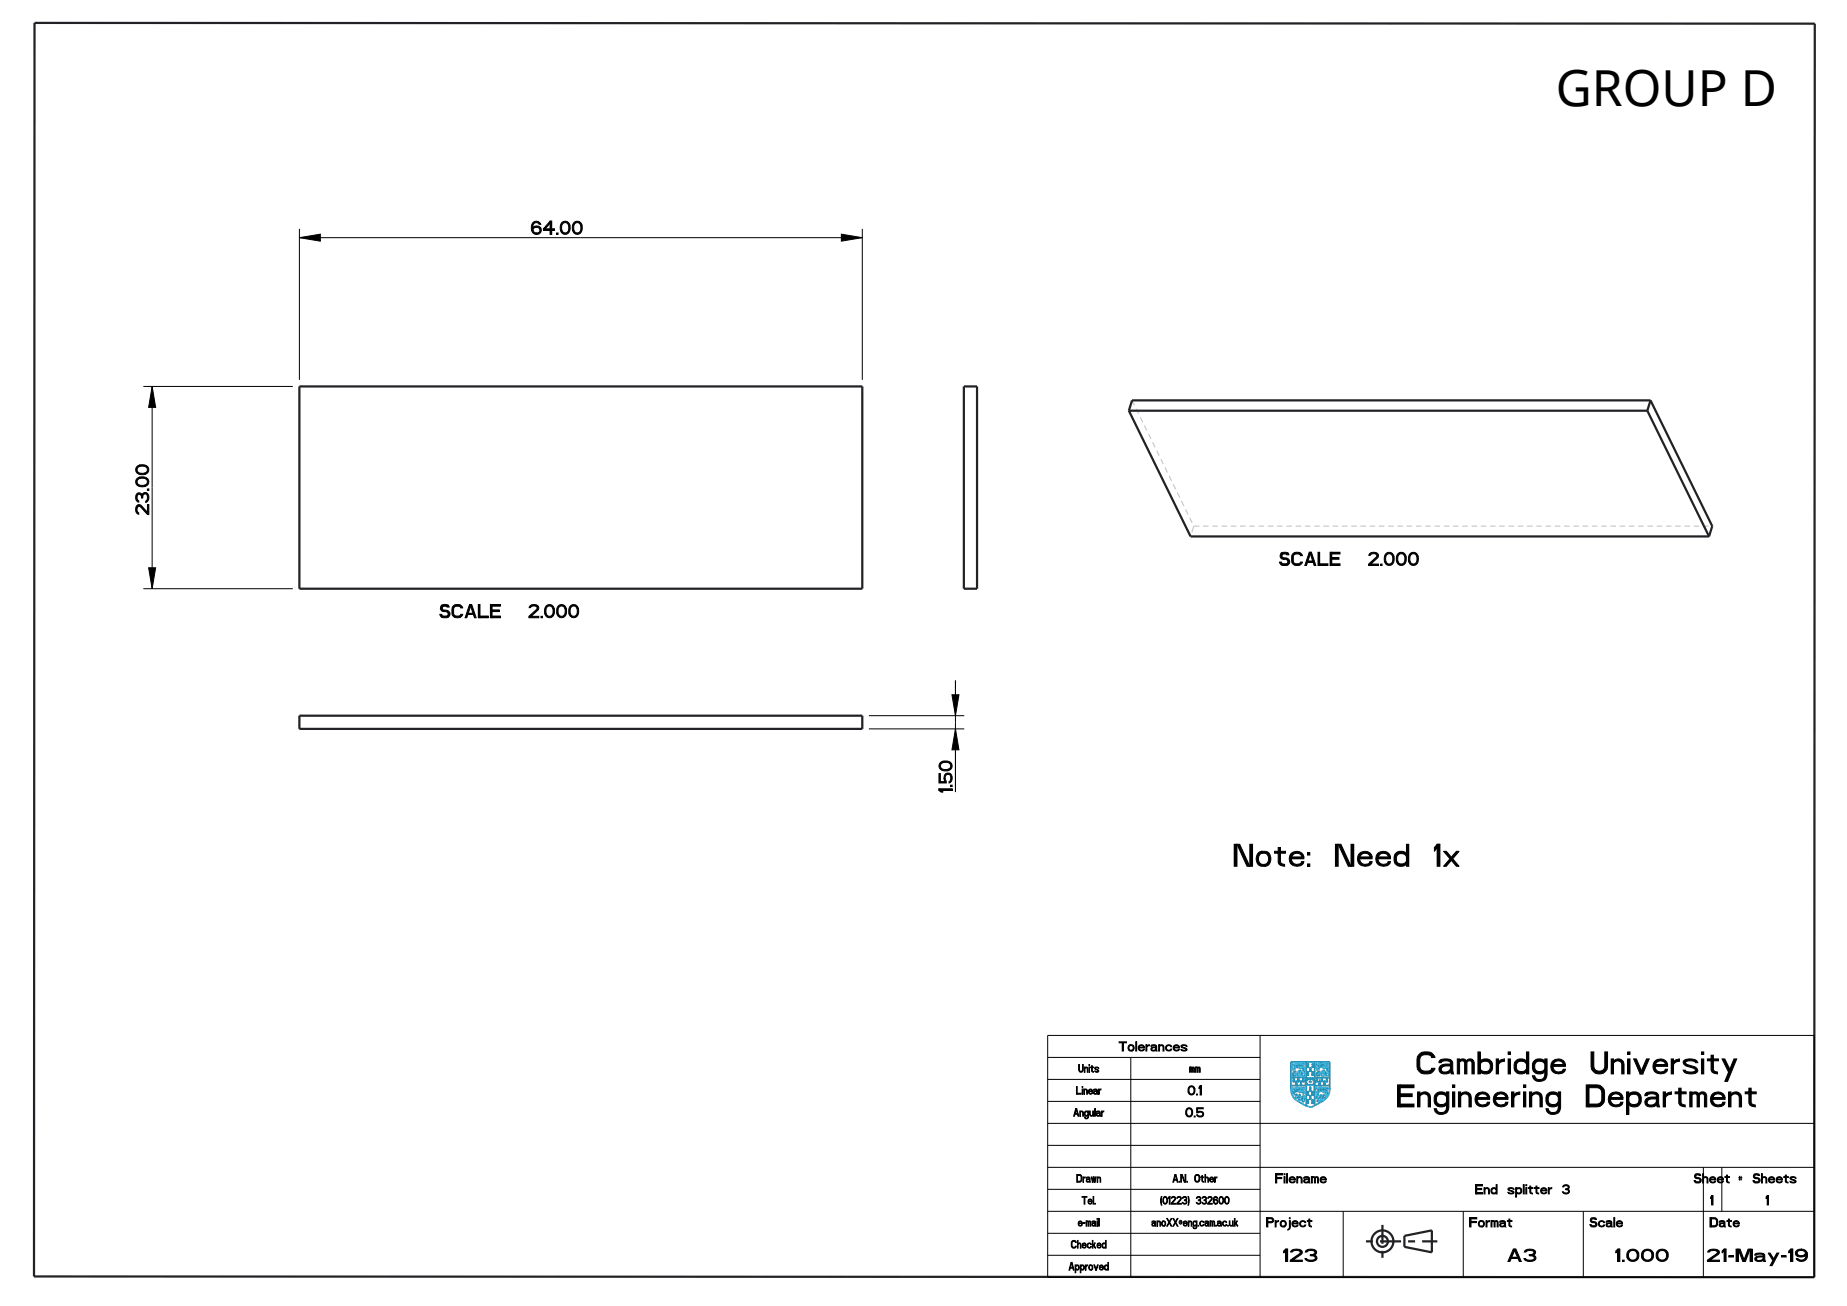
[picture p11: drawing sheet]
<svg xmlns="http://www.w3.org/2000/svg" width="420mm" height="297mm" viewBox="0 0 420 297" stroke-linecap="round" stroke-linejoin="round" font-family="sans-serif">
<path d="M310.6 282.3h16.2M314.4 286v-7.4" fill="none" stroke="#222226" stroke-width=".51" stroke-dasharray="1.6 1.6 4.8 1.6" stroke-linecap="butt"/>
<g fill="none" stroke="#222226" stroke-width=".51">
<path d="M7.9 5.2l404.8 .2-.1 285.1-404.9-.2zM68.1 87.9h128v46h-128zM219.2 87.9h3v46h-3zM256.7 93.4l14 28.6h117.9M256.7 93.4h117.9M374.6 93.4l14 28.6M375.3 91.1h-117.9l-.7 2.3M375.3 91.1l14.1 28.5-.8 2.4M375.3 91.1l-.7 2.3M68.1 162.8h128v3h-128zM319.4 281.1l6.2-1.3v5l-6.2-1.3z"/>
<circle cx="314.4" cy="282.3" r="1.25"/>
<circle cx="314.4" cy="282.3" r="2.5"/>
</g>
<g fill="none" stroke="#09c" stroke-width=".38">
<path d="M293.5 246.9h3.5v4.6M293.7 242.4v.1M293.7 242.5h.1M293.7 242.5l.5 1.3M293.8 242.4h-.1M293.9 242v-.1l.2 .2M293.9 242v.3l-.1 .1M293.9 242h.1M293.9 244.2h.1M293.9 244.1h.1M293.9 244.1v.1M293.9 244.7h.1"/>
<path d="M293.9 247.5l-.1 .3 .4 1 .2 .2 .3-.2 .3 .2-.1 .2-.3-.1v.5l.4 .1 .6-.9 .1 .9h-.4l-.1 .4a.56 .56 0 0 0 .7-.1 .56 .56 0 0 0 .1-.7l.3 .4-.3 .6h.2l.1 .3 .2-.3a1.04 1.04 0 0 0-.1-1.3M293.9 247.4v.1M293.9 244.6h.1M293.9 244.6v.1M293.9 244.5v.1M293.9 244.5h.1M293.9 245.9h.5h-.4M294 244.1h-.1M294 244.4l-.1 .1M294 244.1h.2M294 244h.1M294 244v.1"/>
<path d="M294 244.2l.1 .1M294 244.2h.1M294 247.4h-.1M294 247.4h.1M294 244.4h.1M294 244.7h.1M294 247.4l.2 .2M294.1 244.3h.1M294.1 244.3l-.1 .1M294.1 245.7h.2M294.1 244h.1M294.1 244.7h-.1"/>
<path d="M294.1 244.7h.1M294.1 242.1h.1M294.1 242.1l.1 .2M294.2 244l.1 .1M294.2 244.1h.1M294.2 244.6l-.2 .1M294.2 245.2v.9M294.2 247.6h.1M294.2 244.6h.1M294.2 247.6l.1 .2M294.2 243.8h.1M294.2 244.6l-.1 .1"/>
<path d="M294.2 242.3l.1 .1M294.3 243h.1M294.3 244.1h.1M294.3 242.4h.1M294.3 243l.2 .2M294.3 244.6h-.1M294.3 245.7h-.2M294.3 247.8h.1M294.3 242.4v.1M294.3 247.8v.1M294.3 242.8v.2M294.3 244.6h.1"/>
<path d="M294.3 244.5v.1M294.3 242.5h.1M294.3 242.8h.1M294.3 244.5l.1 .1M294.3 244.5h.1M294.3 247.9h.1M294.4 244.6h.1M294.4 242.5v.2M294.4 242.7l-.1 .1M294.4 243.8h-.1M294.4 242.7h.1M294.4 244.6v.1"/>
<path d="M294.4 247.9v.2M294.4 245.8h-.4M294.4 244.1h-.1M294.4 247.6v.2a.38 .38 0 0 1 0 .7v-.3M294.4 248.1v.1M294.4 247.6h.1M294.4 244.7h.1M294.5 247.5l-.1 .1M294.5 243.7l-.2 .1M294.5 244.7h.1M294.5 244l-.2 .1M294.5 243.2h.1"/>
<path d="M294.5 244h.1M294.5 243.6v.1M294.5 247.5h.1M294.5 246.6h.5h-.5M294.6 244.6v.1M294.6 244.7h-.1M294.6 244.6h-.1M294.6 244.6h.1M294.6 243.6h-.1M294.6 242l-.3 .2 .3 .4-.1 .6M294.6 241.9h.1M294.6 244.5v.1"/>
<path d="M294.6 243.6h.1M294.6 244.5h.1M294.6 241.9v.1M294.6 244.4v.1M294.6 241.8l.1 .1M294.6 241.8v.1M294.6 246.5h.3M294.6 244.4h.1M294.6 243.5l.1 .1M294.7 243.6l-.2 .4M294.7 244.3l-.1 .1M294.7 242.2l.2 .2z"/>
<path d="M294.7 242.2h.1M294.7 244.3h.1M294.7 247.3l-.2 .2M294.7 247.6l.2 .2zM294.7 247.6h.1M294.8 245.9v.9M294.8 247.3h-.1M294.8 241.8l.3 .1M294.8 241.8h.1M294.8 244.2l-.1 .1M294.8 247.3h.1M294.8 242.5h.2v.3h-.2z"/>
<path d="M294.8 247.3h.3M294.8 244.1v.1M294.8 248l.3-.1-.1 .4h-.1zM294.9 246.4h-.2M294.9 244.1h-.1M294.9 244.1h.1M295 246.5h-.4M295 244.6h.1M295 242.2l.1-.1-.1 .3zM295 245.9h.5h-.5M295 247.7l.1-.1-.1 .3zM295 244.3h.1"/>
<path d="M295 244.2h.1M295 244.2v.1M295.1 244.2h.2M295.1 244.2h-.1M295.1 241.9h.1M295.1 247.3h.1M295.1 244.3h.1M295.1 244.3l-.1 .3M295.1 245.7h.3M295.2 241.9h.1M295.2 245.7h.2M295.2 241.9l.2 .5"/>
<path d="M295.2 247.6h-.1M295.2 247.3l.2 .2M295.2 245.2v.9M295.2 243.6l-.3 .5M295.3 245.2v.9M295.3 243.6h-.1M295.3 244.2h.1M295.3 242.4l-.1 .2 .2 .3 .7 .1M295.3 245.7h-.1M295.4 242.4h-.1M295.4 247.5h.1M295.4 247.9l-.1 .1a.81 .81 0 0 0 1 .5h.1"/>
<path d="M295.4 244.2h.1M295.4 247.8v.1M295.4 247.5v.1M295.4 244.2v.1M295.4 247.6v.2M295.4 244.3h.1M295.4 245.8h-.3M295.5 243.6h.1M295.5 247.6l.1 .4 .8 .4M295.5 242a.95 .95 0 0 0 .9 1M295.5 243.6l.1 .4M295.5 242h.1"/>
<path d="M295.5 243.5v.1M295.6 244v.1M295.6 243.5h-.1M295.6 244.1l-.1 .2M295.6 246.6l.5-.1-.5 .1M295.6 243.4l-.3 .2M295.6 243.4h.1M295.6 243.4v.1M295.6 246.5h.4h-.4M295.7 246.4h.3M295.7 243.4v.1M295.7 242.2l.6 .3"/>
<path d="M295.7 243.5h.1M295.7 242.2h.1M295.7 242.1v.1M295.7 246.4h.2M295.8 242.1h-.1M295.8 243.5v.1M295.8 247.6v.2l.3 .1a.58 .58 0 0 1 .6 .8M295.8 247.6h.1M295.8 247.6l.6 .2M295.8 245.8v1M295.9 243.8l.1 .2M295.9 243.7v.1"/>
<path d="M295.9 243.7h.1M295.9 243.7l.3 .2M295.9 246.3l-.1 .1M295.9 244.2l-.2 .4a.22 .22 0 0 1-.2 .2 .22 .22 0 0 1-.3-.2h-.2M296 244.2h-.1M296 244v.1M296 244.1v.1M296 244.1h.1M296 244.2l.1 .2M296 244.2h.1M296.1 244.4h.1M296.1 244.4v.3"/>
<path d="M296.1 243h.1M296.1 244.7h.1M296.1 244.2h-.1M296.1 245.9h.5M296.2 245.9h.4M296.2 244.2h.1M296.2 244.2h-.1M296.2 243.9h.1M296.2 243.9l.2 .2-.1 .1M296.2 243h.1M296.2 245.7h.3M296.3 245.7h.2"/>
<path d="M296.3 248.8v.1M296.3 248.9h.1M296.3 244.7h-.1M296.3 242.5h.1M296.3 248.9l.1 .1M296.4 244.7h-.1M296.4 242.5l.2 .2M296.4 248.7l-.1 .1M296.4 248.7h.1M296.4 248.4h.1M296.4 244.6v.1M296.4 245.2v.9"/>
<path d="M296.4 244.6h.1M296.4 248.4l.1 .1M296.4 244.6l.2 .1M296.4 248.7h.2M296.4 248.5h.1M296.4 243h.1M296.5 245.7h-.2M296.5 243h-.2M296.5 247.7l-.1 .1M296.5 241.8h.1M296.5 241.8l-.2 .1-.4-.1-.4 .2M296.5 247.2v.2a.71 .71 0 0 0-1 .2"/>
<path d="M296.5 243.7h.1M296.6 247.2l.1 .3-.2 .2M296.6 247.2h-.1M296.6 241.8a.39 .39 0 0 1-.2 .5 .39 .39 0 0 1-.6-.2M296.6 244.7h.1M296.6 242.7h.1M296.6 245.8h-.4M296.6 247.3h.1M296.6 242.7l.1 .4M296.6 243.7h.1M296.6 243.5v.1M296.6 243.5h.1"/>
<path d="M296.6 243.6v.1M296.6 243.6l.1 .1M296.7 243.7v.9l-.1 .1M296.7 243.5l-.1 .1M296.7 248.7h-.1M296.7 243.2l-.5 .1 .3 .4M296.7 243.1v.1M296.9 245.2h2.1v1.5h-2.1zM297 245.4h.2M297 245.5v1.1M297 241.5v3.5h-3.5M297.1 245.7h.2"/>
<path d="M297.1 245.7h.1M297.1 246.4h.2M297.2 246.4h-.1M297.2 250.8h.4l-.4 .1M297.2 246.4h.1M297.2 244.4l.4 .1-.4-.1M297.2 242.7l.5-.1-.5 .1M297.2 248.9l.5 .1-.5-.1M297.2 246.3l.1 .1M297.2 245.1v.4h.3v-.4h-.2M297.2 246.3v.1M297.3 250.7h.3"/>
<path d="M297.3 244.3h.3M297.3 250.7h.2M297.3 244.3h.2M297.3 242.5h.3M297.3 248.8h.3M297.3 245.7h.1M297.3 242.6h.3M297.3 246.4h.1M297.4 243.7v1M297.4 250.1v1M297.4 248.2l.1 .9M297.5 242.9l-.1-1v1"/>
<path d="M297.5 241.9v1M297.5 248.2v1M297.5 245.4h.3M297.5 250.6h-.2M297.5 244.2h-.2M297.5 242.4h-.1M297.5 248.7h-.1M297.6 250.8h-.4M297.6 244.3l-.4 .1M297.6 242.6h-.3M297.6 248.8h-.3M297.7 246h.5a.27 .27 0 0 1-.2 .2 .27 .27 0 0 1-.3-.2z"/>
<path d="M297.7 249.9l.5-.1-.5 .1M297.7 247.9l.5 .1h-.5M297.7 243.6l.5-.1-.5 .1M297.8 249.7h.3M297.8 247.8h.3M297.8 247.9h.3M297.8 243.4h.3M297.8 245.1h.3v.4h-.3v-.4M297.9 249.7h.1M297.9 243.4h.2M297.9 247.2v1M297.9 249.1v1"/>
<path d="M297.9 251.8v.1M298 251.8h-.1M298 251.8h.1M298 242.8l-.1 1M298 247.7h-.1M298 249.6h-.1M298.1 243.3h-.2M298.1 251.8h-.1M298.1 245.4h.3M298.1 249.8h-.3M298.1 247.9h-.3M298.1 247.9h-.4"/>
<path d="M298.2 243.5h-.4M298.2 248.9l.5 .1-.5-.1M298.2 250.8h.5h-.5M298.3 242.7l.4-.1-.4 .1M298.3 244.4h.4h-.4M298.3 250.7h.3M298.3 248.8h.3M298.4 244.3h.2M298.4 250.6h.2M298.4 242.5h.3M298.4 245.1h.2v.4h-.2v-.4M298.4 242.6h.2"/>
<path d="M298.4 242.4h.2l-.2 .1M298.5 248.2v.9M298.5 250.1v.9M298.5 243.7v1M298.5 248.2v1M298.5 242.9v-1v1M298.5 241.9v1M298.5 250.6h-.1M298.5 248.7h-.1M298.6 246.4l.1 .1M298.6 244.2h-.2M298.6 246.4h.2"/>
<path d="M298.6 246.4h.1M298.6 245.7l.1 .1M298.6 245.7h.1M298.6 245.3h.3M298.7 250.7l-.4 .1h.4M298.7 248.9h-.4M298.7 248.8h-.4M298.7 244.3l-.4 .1M298.7 242.6h-.4M298.7 244.4h-.5M298.7 245.7h.1M298.7 245.7h-.1"/>
<path d="M298.8 246.4l-.1 .1M298.8 245.7h.1M298.8 245.7l-.1 .1M298.9 245.5v1.1M298.9 251.4a5.2 5.2 0 0 0 3.3-2.7l.2-7.2h-8.9v6.1a3.5 3.5 0 0 0 2.4 3.3l2 1M298.9 251.4l-.8 .4M298.9 241.5v3.5h3.5M299.1 247.9h.1M299.1 247.8v.1M299.1 247.9l.4 1 .3-.1 .1 .2-.1 .3h-.6l.2 .2-.2 .3h.5l.7-.9-.1 .8-.2 .1a.55 .55 0 0 0-.5 .8l.1-.1a1.3 1.3 0 0 0 1.1-.7l-.1-.4 .2-.5 .3 .2-.4 .3 .3 .4 .9-1.4-1-.7h1v-.3l-.2 .1a.51 .51 0 0 0-.8-.1 .51 .51 0 0 0 .1 .8l.5 .4-.7-.2M299.1 247.8h.1M299.2 247.4l.3 .1"/>
<path d="M299.2 247.4l.1 .3-.2 .1M299.2 247.4h.1M299.2 242.3l.5 1.5M299.2 242.3l.1 .1M299.2 245.9h.5h-.5M299.3 244.1h.1M299.3 244v.1M299.3 245.7h.3M299.3 244.1l.1 .1M299.3 244.7h.1M299.4 244.5h.1M299.4 244.6l-.1 .1"/>
<path d="M299.4 244.6h.1M299.4 244.1v.1M299.4 244.6v.1M299.4 244.5v.1M299.4 244h-.1M299.4 244.4v.1M299.4 244.7h.1M299.4 245.7h.2M299.4 244l-.1 .1M299.4 244.4h.1M299.4 244.2h.1M299.5 244.6l-.1 .1"/>
<path d="M299.5 247.5h.1M299.5 244.2h.1M299.5 245.2v.9M299.5 244.3l-.1 .1M299.5 244h.1M299.5 244h-.1M299.5 244.6h.1M299.5 244.2v.1M299.5 244.3h.1M299.5 247.5l.1 .2M299.6 244.6h-.1M299.6 245.7h-.2"/>
<path d="M299.6 242v.1M299.6 242l-.3-.1v.5M299.6 244h.1M299.6 248.4h.1M299.6 247.7v.1M299.6 242.1l.2 .3M299.6 244.6h.1M299.6 248.4l.2 .2M299.6 247.8h.1M299.6 247.8l.1 .1M299.6 248.2v.2M299.7 247.9v.2"/>
<path d="M299.7 248.2h-.1M299.7 245.8h-.4M299.7 244.6h-.1M299.7 243h.1M299.7 244h.1M299.7 244.5v.1M299.7 243v.1M299.7 244.5h.1M299.7 247.5l.2 .5-.1 .6M299.7 248.1v.1M299.7 248.1h.1M299.7 243.1l.1 .1"/>
<path d="M299.7 247.5h.1M299.8 244.4v.1M299.8 244.4l-.1 .1M299.8 244.5v.1M299.8 244.5h-.1M299.8 244.5h.1M299.8 243.7l-.1 .1M299.8 242.7l-.1 .3M299.8 242.4v.1M299.8 242.5v.2M299.8 242.7h.1M299.8 243.2h.1"/>
<path d="M299.8 244.6h.1M299.8 244.6l.1 .1M299.8 248.6h.1M299.8 246.5l.5 .1M299.9 242l-.1 .1a.91 .91 0 0 1 0 1.1M299.9 244h-.1M299.9 244.7h.1M299.9 244h.1M299.9 242h.1M299.9 247.3h.1M299.9 247.4l-.2 .1M299.9 246.4h.3"/>
<path d="M299.9 247.3v.1M299.9 244.6v.1M299.9 244.6h.1M300 247.2l.1 .1M300 247.2l-.1 .1M300 244.5l-.1 .1M300 243.5l-.2 .2M300 244.5h.1M300 243.5h.1M300 244.4v.1M300 244.4h.1M300.1 244.4h-.1"/>
<path d="M300.1 247.6l.1 .2zM300.1 247.6h.1M300.1 243.5h-.1M300.1 245.8v1M300.1 244.3v.1M300.1 243.5l-.2 .5M300.1 247.2l.4 .1M300.1 242.1l.2 .2-.2-.2M300.1 247.2h.1M300.1 242.1h.1M300.2 247.9h.2l-.1 .3h-.1zM300.2 246.3h-.2"/>
<path d="M300.2 241.8l-.3 .2M300.2 241.8h.4M300.2 241.8h.1M300.2 242.5l.3-.1-.1 .3-.1 .1zM300.3 246.5h-.4M300.3 244l-.2 .3M300.3 244h.1M300.3 247.6l.2-.1-.2 .3zM300.4 245.8h.4M300.4 242.2l.2-.1-.2 .3zM300.5 245.7h.2M300.5 245.8h.2"/>
<path d="M300.5 244.2v.1M300.5 244.1v.1M300.5 244.1h.1M300.5 247.3h.1M300.5 244.4l-.1 .1 .1 .2 .5-.1M300.5 244.3v.1M300.5 247.3l.2 .5M300.5 244.3h.1M300.6 245.1v1M300.6 241.8h.1M300.6 241.8l.1 .2M300.7 243.6l-.4 .4"/>
<path d="M300.7 247.8l-.1 .2 .2 .4M300.7 245.6h-.2M300.7 243.5v.1M300.7 247.8h.1M300.7 244.1h.1M300.7 244.1h-.2M300.7 242h.1M300.8 242h.1M300.8 242.4l-.1 .1a.75 .75 0 0 0 .9 .5M300.8 244.1v.1M300.8 242.3v.1M300.8 242v.1"/>
<path d="M300.8 245.8h-.4M300.8 242.1h.1M300.8 244.2h.1M300.8 245.8l-.4 .1M300.8 242.2v.1M300.9 248.4h-.1M300.9 242.1v.1M300.9 242.2l.1 .3 .9 .5M300.9 244.2h.1M300.9 243.5v.1M300.9 243.6l.1 .4M300.9 243.6h.1"/>
<path d="M300.9 243.5h.1M300.9 246.6l.5-.1-.5 .1M301 244.2h-.1M301 246.5h.4h-.4M301 244h.1M301 243.4l-.1 .1M301 244.2h.1M301 244v.1M301 244.1v.1M301 243.4h.1M301 244.6h.1M301 246.4h.3"/>
<path d="M301.1 243.4h-.1M301.1 243.4l-.4 .1M301.1 243.4h.1M301.1 246.4h.2M301.2 245.8v1M301.2 242.1l.2 .2M301.2 243.4h.1M301.2 242.1h.1M301.2 243.4v.1M301.2 243.5h.1M301.3 246.3l-.2 .1M301.3 243.7v.1"/>
<path d="M301.3 243.7l.1 .1M301.3 243.7h.1M301.3 243.8h.1M301.3 243.8l.1 .3M301.4 244.2l-.4 .4M301.4 244.2h.1M301.4 243.8h.1M301.4 242.3h.1M301.4 244.3v.1M301.4 244.1v.1M301.4 244.4h.1M301.4 243.8l.4 .2v.2"/>
<path d="M301.4 244.1h.1M301.4 242.3l.1 .1a.62 .62 0 0 1 .6 .7M301.4 244.2v.1M301.5 244.2h-.1M301.5 245.9h.4h-.4M301.5 244.4h.1M301.5 244.4h-.1M301.5 244.5l.1 .2 .2-.1M301.5 244.4v.1M301.6 245.7h.3M301.6 243h.1M301.6 244.1l-.1 .1"/>
<path d="M301.6 244.1l.1 .1M301.6 245.7h.2M301.7 243h.1M301.7 244.2h.1M301.7 243.3h.1M301.7 243.3v.1M301.7 243.2v.1M301.7 243.4l.3 .2M301.7 243.2h.1M301.7 245.2v.9M301.8 244.2h-.1M301.8 245.7h-.2"/>
<path d="M301.8 244.6h.1M301.8 243h.1M301.9 244.6h-.1M301.9 244.6h.2M301.9 245.8h-.4M301.9 241.7l-.1 .2a.65 .65 0 0 0-.9 .2M301.9 241.7l.2 .3-.3 .3-.6-.2M301.9 241.7h.1M302 241.8h.1M302 243.5l.1 .1M302 243.5h.1M302.1 243.5v.1"/>
<path d="M302.1 243.6h-.1M302.1 243.6h.1M302.1 243.2h-.3M302.1 243.6v1M302.1 243.1v.1M302.1 244.6h.1M302.3 246.9h-3.4v4.5M302.4 247.6v.1"/>
<circle cx="294.2" cy="245.3" r=".08"/>
<circle cx="294.8" cy="246" r=".06"/>
<circle cx="294.8" cy="246" r=".08"/>
<circle cx="295.3" cy="245.3" r=".06"/>
<circle cx="295.3" cy="245.3" r=".08"/>
<circle cx="295.8" cy="246" r=".06"/>
<circle cx="295.8" cy="246" r=".08"/>
<circle cx="296.4" cy="245.3" r=".06"/>
<circle cx="296.4" cy="245.3" r=".08"/>
<circle cx="297.4" cy="243.8" r=".06"/>
<circle cx="297.4" cy="250.2" r=".06"/>
<circle cx="297.4" cy="250.2" r=".08"/>
<circle cx="297.4" cy="243.8" r=".08"/>
<circle cx="297.4" cy="242.1" r=".06"/>
<circle cx="297.4" cy="248.3" r=".06"/>
<circle cx="297.4" cy="242.1" r=".08"/>
<circle cx="297.4" cy="248.3" r=".08"/>
<circle cx="297.9" cy="249.2" r=".06"/>
<circle cx="297.9" cy="247.4" r=".06"/>
<circle cx="297.9" cy="247.4" r=".08"/>
<circle cx="297.9" cy="249.3" r=".08"/>
<circle cx="298" cy="243" r=".06"/>
<circle cx="298" cy="243" r=".08"/>
<circle cx="298.5" cy="248.3" r=".06"/>
<circle cx="298.5" cy="250.2" r=".06"/>
<circle cx="298.5" cy="248.3" r=".08"/>
<circle cx="298.5" cy="250.2" r=".08"/>
<circle cx="298.5" cy="243.8" r=".06"/>
<circle cx="298.5" cy="243.8" r=".08"/>
<circle cx="298.5" cy="242.1" r=".06"/>
<circle cx="298.5" cy="242.1" r=".08"/>
<circle cx="299.5" cy="245.3" r=".06"/>
<circle cx="299.5" cy="245.3" r=".08"/>
<circle cx="300.1" cy="245.9" r=".06"/>
<circle cx="300.1" cy="245.4" r=".06"/>
<circle cx="300.1" cy="245.9" r=".08"/>
<circle cx="300.6" cy="245.3" r=".06"/>
<circle cx="300.6" cy="245.3" r=".08"/>
<circle cx="301.2" cy="246" r=".06"/>
<circle cx="301.2" cy="246" r=".08"/>
<circle cx="301.7" cy="245.3" r=".06"/>
<circle cx="301.7" cy="245.3" r=".08"/>
</g>
<g fill="none" stroke="#c2c2cc" stroke-width=".25">
<path d="M257.4 91.1l.6 1.1M258.4 93l.5 1.1M259.3 94.9l.6 1.1M260.2 96.8l.6 1.1M261.2 98.7l.5 1.1M262.1 100.6l.6 1.1M263 102.5l.6 1.1M264 104.4l.5 1.1M264.9 106.3l.6 1.1M265.8 108.2l.6 1.2M266.8 110.1l.5 1.2M267.7 112l.6 1.2"/>
<path d="M268.7 113.9l.5 1.2M269.6 115.8l.5 1.2M270.5 117.7l.6 1.2M272.7 119.6h-1.2l-.5 1.5M273.6 119.6h1.2M275.7 119.6h1.2M277.8 119.6h1.2M279.9 119.6h1.2M282 119.6h1.2M284.1 119.6h1.3M286.2 119.6h1.3M288.3 119.6h1.3"/>
<path d="M290.4 119.6h1.3M292.5 119.6h1.3M294.6 119.6h1.3M296.7 119.6h1.3M298.8 119.6h1.3M300.9 119.6h1.3M303 119.6h1.3M305.1 119.6h1.3M307.2 119.6h1.3M309.4 119.6h1.2M311.5 119.6h1.2M313.6 119.6h1.2"/>
<path d="M315.7 119.6h1.2M317.8 119.6h1.2M319.9 119.6h1.2M322 119.6h1.2M324.1 119.6h1.3M326.2 119.6h1.3M328.3 119.6h1.3M330.4 119.6h1.3M332.5 119.6h1.3M334.6 119.6h1.3M336.7 119.6h1.3M338.8 119.6h1.3"/>
<path d="M340.9 119.6h1.3M343 119.6h1.3M345.1 119.6h1.3M347.2 119.6h1.3M349.4 119.6h1.2M351.5 119.6h1.2M353.6 119.6h1.2M355.7 119.6h1.2M357.8 119.6h1.2M359.9 119.6h1.2M362 119.6h1.2M364.1 119.6h1.3"/>
<path d="M366.2 119.6h1.3M368.3 119.6h1.3M370.4 119.6h1.3M372.5 119.6h1.3M374.6 119.6h1.3M376.7 119.6h1.3M378.8 119.6h1.3M380.9 119.6h1.3M383 119.6h1.3M385.1 119.6h1.3M387.2 119.6h1.3M389.4 119.6h.1"/>
</g>
<g fill="#000">
<path d="M68.1 54l4.7-.7v1.5zM191.3 53.3l4.8 .7-4.8 .8zM34.6 87.9l.8 4.7h-1.6zM33.8 129.1h1.6l-.8 4.8zM101 138.8a1.01 1.01 0 0 1 1.3 1.2 1.27 1.27 0 0 1-2.3-.3h.5v.3l.3 .1 .9-.1 .2-.3-.1-.4-.3-.2h-.5zM100.4 137.6l.6-.1a.87 .87 0 0 1 1.1 .6h-.5l-.2-.2h-.6l-.2 .5 .4 .4v.3a.84 .84 0 0 1-.8-.6 .84 .84 0 0 1 .2-.9zM103.1 137.7a1.25 1.25 0 0 1 2.1 .5h-.4a.9 .9 0 0 0-.9-.4 .9 .9 0 0 0-.8 .7v1a.65 .65 0 0 0 .7 .6l.7-.1 .3-.3h.4a1.28 1.28 0 0 1-1.3 .8 1.28 1.28 0 0 1-1.1-1v-1.4zM291.9 126.9a1.01 1.01 0 0 1 1.3 1.2 1.27 1.27 0 0 1-2.2-.3h.4l.1 .3 .3 .1 .9-.1 .1-.3v-.4l-.4-.2h-.5zM291.3 125.7l.6-.1a.87 .87 0 0 1 1.2 .6h-.5l-.3-.2h-.6l-.2 .5 .4 .4v.3a.84 .84 0 0 1-.8-.5 .84 .84 0 0 1 .2-1zM294.1 125.9a1.24 1.24 0 0 1 2.1 .5h-.5a.9 .9 0 0 0-.9-.4 .9 .9 0 0 0-.7 .6v1a.65 .65 0 0 0 .6 .6l.8-.1 .2-.3h.5a1.28 1.28 0 0 1-1.4 .8 1.28 1.28 0 0 1-1.1-1l.1-1.4zM217.3 165.8l.8 4.7h-1.6zM216.5 158h1.6l-.8 4.8z"/>
<path d="M264.1 272.1h.1l-.2 .9 .2 1.1a2.38 2.38 0 0 1-.1-2z"/>
</g>
<g fill="none" stroke="#000" stroke-width=".23">
<path d="M68.1 54l4.7-.7v1.5zM68.1 52v34.4M68.1 54h128M191.3 53.3l4.8 .7-4.8 .8zM196.1 52v34.4M32.6 87.9h34M34.6 87.9l.8 4.7h-1.6zM34.6 87.9v46M32.6 133.9h34M33.8 129.1h1.6l-.8 4.8zM100.4 137.6l.6-.1a.87 .87 0 0 1 1.1 .6h-.5l-.2-.2h-.6l-.2 .5 .4 .4v.3a.84 .84 0 0 1-.8-.6 .84 .84 0 0 1 .2-.9zM101 138.8a1.01 1.01 0 0 1 1.3 1.2 1.27 1.27 0 0 1-2.3-.3h.5v.3l.3 .1 .9-.1 .2-.3-.1-.4-.3-.2h-.5z"/>
<path d="M103.1 137.7a1.25 1.25 0 0 1 2.1 .5h-.4a.9 .9 0 0 0-.9-.4 .9 .9 0 0 0-.8 .7v1a.65 .65 0 0 0 .7 .6l.7-.1 .3-.3h.4a1.28 1.28 0 0 1-1.3 .8 1.28 1.28 0 0 1-1.1-1v-1.4zM291.3 125.7l.6-.1a.87 .87 0 0 1 1.2 .6h-.5l-.3-.2h-.6l-.2 .5 .4 .4v.3a.84 .84 0 0 1-.8-.5 .84 .84 0 0 1 .2-1zM291.9 126.9a1.01 1.01 0 0 1 1.3 1.2 1.27 1.27 0 0 1-2.2-.3h.4l.1 .3 .3 .1 .9-.1 .1-.3v-.4l-.4-.2h-.5zM294.1 125.9a1.24 1.24 0 0 1 2.1 .5h-.5a.9 .9 0 0 0-.9-.4 .9 .9 0 0 0-.7 .6v1a.65 .65 0 0 0 .6 .6l.8-.1 .2-.3h.5a1.28 1.28 0 0 1-1.4 .8 1.28 1.28 0 0 1-1.1-1l.1-1.4zM216.5 158h1.6l-.8 4.8zM217.3 154.8v25.3M197.6 165.8h21.7M197.6 162.8h21.7M217.3 165.8l.8 4.7h-1.6zM238.2 235.5h174.3v55h-174.3zM286.5 235.5v55M238.2 255.5h174.3"/>
<path d="M238.2 250.5h48.3M238.2 245.5h48.3M238.2 240.5h48.3M257.1 240.5v50M238.2 275.5h174.3M238.2 270.5h48.3M238.2 265.5h174.3M238.2 260.5h48.3M264.1 272.1h.1l-.2 .9 .2 1.1a2.38 2.38 0 0 1-.1-2zM305.4 275.5v15M332.7 275.5v15M360 275.5v15"/>
<path d="M387.3 265.5v25M391.5 265.5v10M238.2 285.5h48.3M238.2 280.5h48.3"/>
</g>
<text font-size="11.3" x="353.8" y="24.2">GROUP D</text>
<g font-size="6.5">
<text x="280.7" y="197">Note: Need 1x</text>
<text x="320" y="244.2">Cambridge University</text>
<text x="316.1" y="251.7">Engineering Department</text>
</g>
<g font-size="3.9">
<text x="120.8" y="53.3">64.00</text>
<text x="33.8" y="117" transform="rotate(-90 33.8 117)">23.00</text>
<text x="294.8" y="128.6">SCALE</text>
<text x="311.3" y="128.6">2.000</text>
<text x="103.9" y="140.5">SCALE</text>
<text x="120.4" y="140.5">2.000</text>
<text x="216.5" y="180.1" transform="rotate(-90 216.5 180.1)">1.50</text>
</g>
<g font-size="3.6">
<text x="291.7" y="286.9">123</text>
<text x="343.5" y="286.9">A3</text>
<text x="366.6" y="286.9">1.000</text>
<text x="387.2" y="286.9">21-May-19</text>
</g>
<g font-size="2.7">
<text x="254.2" y="239">Tolerances</text>
<text x="269.4" y="249">0.1</text>
<text x="269.4" y="254">0.5</text>
<text x="289.4" y="269">Filename</text>
<text x="385.3" y="269">Sheet</text>
<text x="395.5" y="269"># Sheets</text>
<text x="334.9" y="271.5">End splitter 3</text>
<text x="388.6" y="274">1</text>
<text x="401.2" y="274">1</text>
<text x="288" y="279">Project</text>
<text x="334.2" y="279">Format</text>
<text x="361.5" y="279">Scale</text>
<text x="388.8" y="279">Date</text>
</g>
<g font-size="2.3">
<text x="245" y="243.8">Units</text>
<text x="270.7" y="243.8">mm</text>
<text x="244.4" y="248.8">Linear</text>
<text x="243.9" y="253.8">Angular</text>
<text x="245" y="268.8">Drawn</text>
<text x="266.4" y="268.8">A.N. Other</text>
<text x="245.5" y="273.8">Tel.</text>
<text x="264.2" y="273.8">(01223) 332600</text>
<text x="244.4" y="278.8">e-mail</text>
<text x="262.3" y="278.8">anoXX@eng.cam.ac.uk</text>
<text x="243.9" y="283.8">Checked</text>
<text x="243.3" y="288.8">Approved</text>
</g>
</svg>
